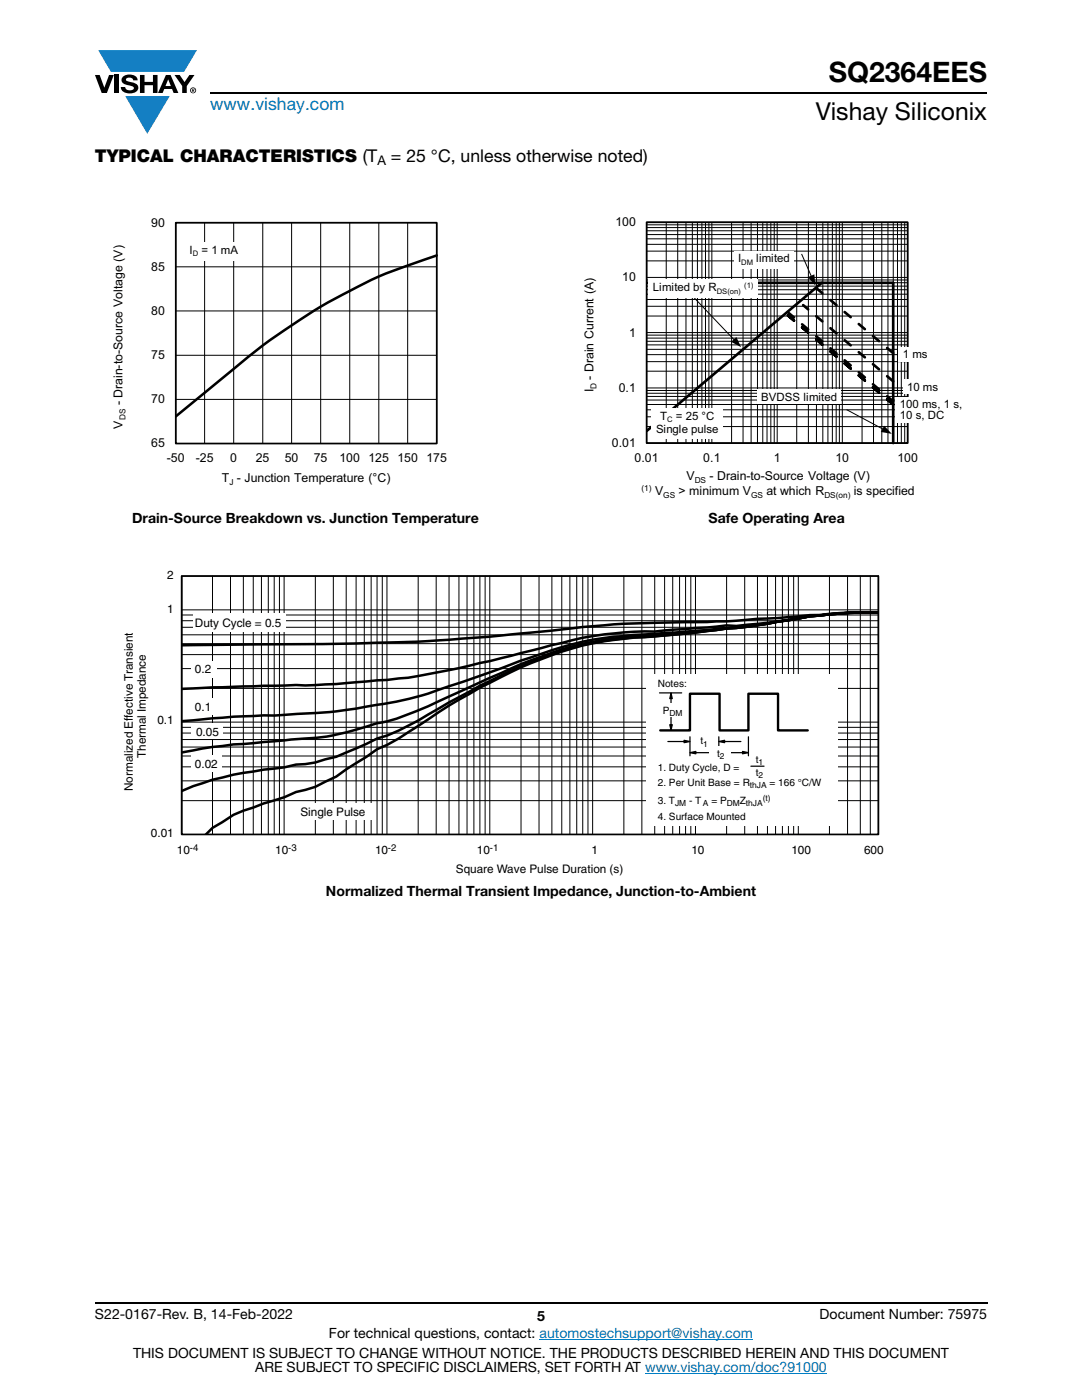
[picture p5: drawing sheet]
<svg xmlns="http://www.w3.org/2000/svg" width="216mm" height="279mm" viewBox="0 0 216 279" stroke-linecap="round" stroke-linejoin="round" font-family="sans-serif">
<g fill="#147fc3">
<path d="M19.6 10h19.7l-2.6 4.3h-1.1h-13.5z"/>
<path d="M25 19.2h8.9l-4.5 7.5z"/>
</g>
<g fill="#000">
<path d="M18.9 15h1l.9 2.5 1-2.5h.9l-1.4 3.6h-1zM22.9 15h.9v3.6h-.9zM24.6 15.3a2.1 2.1 0 0 1 2.8 .3l.1 .4h-.9a.79 .79 0 0 0-.7-.5 .79 .79 0 0 0-.8 .4l.3 .3 1 .2a1.08 1.08 0 0 1 1.2 1 1.08 1.08 0 0 1-1.1 1.2 1.73 1.73 0 0 1-2.4-1.2h.9a.96 .96 0 0 0 .8 .6 .96 .96 0 0 0 .9-.4 1.31 1.31 0 0 0-1.2-.6 1.03 1.03 0 0 1-1.1-.6 1.03 1.03 0 0 1 .2-1.1zM27.9 15h.9v1.3h1.7v-1.3h.9v3.6h-.9v-1.6h-1.7v1.6h-.9zM34.8 15h1.1l.9 1.4 1-1.4h1l-1.5 2.2v1.4h-.9v-1.4z"/>
<path d="M33.6 15.9l.5 1.3h-1.1zM33.1 15l-1.6 3.6h1l.3-.8h1.5l.3 .8h1l-1.6-3.6z"/>
<path d="M38.4 17.8h.2v.2h-.2zM38.3 17.7v.7h.1v-.3l.4 .3-.2-.3 .2-.2-.1-.2z"/>
<path d="M38.1 18a.46 .46 0 0 1 .9 0 .46 .46 0 0 1-.9 0zM37.9 18a.6 .6 0 0 0 1.2 0 .6 .6 0 0 0-1.2 0z"/>
</g>
<path d="M42 18.6h155M18.9 260h178.1" fill="none" stroke="#000" stroke-width=".36"/>
<path d="M107.7 267.3h42.6M128.7 274h36.3" fill="none" stroke="#007ec4" stroke-width=".2"/>
<g fill="none" stroke="#000" stroke-width=".2">
<path d="M35.1 44.4h52v44.1h-52zM35.1 53.3h52M40.8 44.4v44.1M46.6 44.4v44.1M52.4 44.4v44.1M58.2 44.4v44.1M64 44.4v44.1M69.8 44.4v44.1M75.6 44.4v44.1M81.3 44.4v44.1M35.1 79.7h52M35.1 70.9h52"/>
<path d="M35.1 62.1h52"/>
</g>
<path d="M35.1 44.4h52v44.1h-52z" fill="none" stroke="#000" stroke-width=".34"/>
<path d="M87.1 51l-1.7 .6a103.1 103.1 0 0 0-27.2 13.3 200.1 200.1 0 0 0-18 14l-5.1 4.2" fill="none" stroke="#000" stroke-width=".51"/>
<path d="M37 48.3h11.2v3.8h-11.2z" fill="#fff"/>
<g fill="none" stroke="#000" stroke-width=".2">
<path d="M129 44.4v44M129 59.8h52.1M129 58.7h52.1M129 57.8h52.1M129 57.1h52.1M129 56.4h52.1M129 55.9h52.1M129 52.1h52.1M129 50.1h52.1M129 48.8h52.1M129 47.7h52.1M129 46.8h52.1"/>
<path d="M129 46.1h52.1M129 45.4h52.1M129 44.9h52.1M129 44.4h52.1v44h-52.1M129 55.4h52.1M132.9 44.4v44M135.2 44.4v44M136.9 44.4v44M138.1 44.4v44M139.2 44.4v44M140.1 44.4v44M140.8 44.4v44"/>
<path d="M141.5 44.4v44M142 44.4v44M146 44.4v44M148.3 44.4v44M149.9 44.4v44M151.1 44.4v44M152.2 44.4v44M153 44.4v44M153.8 44.4v44M154.5 44.4v44M155.1 44.4v44M159 44.4v44"/>
<path d="M161.3 44.4v44M162.9 44.4v44M164.2 44.4v44M165.2 44.4v44M166.1 44.4v44M166.9 44.4v44M167.5 44.4v44M168.1 44.4v44M172 44.4v44M174.3 44.4v44M176 44.4v44M177.2 44.4v44"/>
<path d="M178.2 44.4v44M179.1 44.4v44M179.8 44.4v44M180.5 44.4v44M129 79.8h52.1M129 79.1h52.1M129 78.5h52.1M129 77.9h52.1M129 74.1h52.1M129 72.2h52.1M129 70.8h52.1M129 69.7h52.1"/>
<path d="M129 68.8h52.1M129 68.1h52.1M129 67.5h52.1M129 66.9h52.1M129 63.1h52.1M129 61.1h52.1M129 77.4h52.1M129 66.4h52.1M129 85.1h52.1M129 83.2h52.1M129 81.8h52.1M129 80.7h52.1"/>
</g>
<path d="M129 44.4h52.1v44h-52.1z" fill="none" stroke="#000" stroke-width=".35"/>
<path d="M129 56.4h49.2v32M164 56.4l-35 29.6" fill="none" stroke="#000" stroke-width=".53"/>
<path d="M178.2 76.1l-17.9-15.2M178.2 70.5l-15.3-13M178.2 80.7l-21.9-18.5M178.2 80.1l-20.8-17.6" fill="none" stroke="#000" stroke-width=".53" stroke-dasharray="1.6 2.1"/>
<g fill="#fff">
<path d="M129.9 81.5h14.3v6.2h-14.3z"/>
<path d="M178.7 79.2h7.4v5.1h-7.4z"/>
<path d="M180.2 75.7h7.7v2.9h-7.7z"/>
</g>
<path d="M168.9 81.8l7.5 3.9" fill="none" stroke="#000" stroke-width=".2"/>
<path d="M176.4 85l1.6 1.6-2.2-.4z" fill="#000"/>
<path d="M179.3 69.2h6.5v2.9h-6.5z" fill="#fff"/>
<path d="M137.1 58l9.6 10M159.9 50.7l2.1 4.7" fill="none" stroke="#000" stroke-width=".2"/>
<path d="M161.2 55.3l1.3-.5 .2 2.2zM145.9 68.2l1-.9 1 2z" fill="#000"/>
<g fill="#fff">
<path d="M151.1 77.7h16.6v2.9h-16.6z"/>
<path d="M129.5 55.8h21.7v3.6h-21.7z"/>
<path d="M146.5 50.1h11.8v3.4h-11.8z"/>
</g>
<path d="M175.3 122.2a76.8 76.8 0 0 0-11.8 .5l-12.4 .8a182.7 182.7 0 0 1-18.8 .8l-3.4 .1a220.7 220.7 0 0 0-20.8 1.6l-4.2 .4a385.7 385.7 0 0 1-41.2 2.1l-26.5 .3M175.3 122.2a119.3 119.3 0 0 0-20.1 1.8l-8.3 .9-2-.1-14.3 1.2a69.5 69.5 0 0 0-18.5 2.3l-12 3a208.7 208.7 0 0 1-18.7 4l-6.1 .5a121.3 121.3 0 0 1-16.2 .9l-22.9 .8M175.3 122.2a114.9 114.9 0 0 0-22.2 2.2 49.2 49.2 0 0 1-8.2 .9l-3.8 .4-12.5 .9a66.6 66.6 0 0 0-18.5 3.2l-6.2 2a288 288 0 0 1-21.5 7.5l-1 .2a126 126 0 0 1-23.6 3.1l-1.1 .1a203.4 203.4 0 0 0-18.1 1.1l-2.4 .1M175.3 122.2a110.9 110.9 0 0 0-22.2 2.3l-4 .6-10.3 1.1-8.2 .6a72.6 72.6 0 0 0-18.5 2.8 149.7 149.7 0 0 0-16.8 6.8l-7.7 3.5a55.6 55.6 0 0 1-11.3 4.3l-1 .1a51.3 51.3 0 0 1-13.4 3l-9.3 .8a136 136 0 0 0-16.4 2.1M175.3 122.2a110.9 110.9 0 0 0-22.2 2.3l-4 .6-4.2 .3a181.3 181.3 0 0 1-18.5 1.8 62 62 0 0 0-20.5 4.9 160 160 0 0 0-22.5 11.7 36.9 36.9 0 0 1-8.1 3.6l-2.2 1-6 2.6-4.2 1.2-2 .3-1.8 .1-2.4 .5-2 .3a64.1 64.1 0 0 0-16.1 3.5l-2.4 1M175.3 122.2a110.7 110.7 0 0 0-22.2 2.3l-4 .6-18.5 1.9a64.1 64.1 0 0 0-24.7 5.4 148 148 0 0 0-24.5 13.7l-4.2 2.6-1.9 .8-8.2 5.5-4.2 2-3.8 1.1-2.4 1-4.1 1.2-6 2.3-4.2 2.6-1.2 1.2" fill="none" stroke="#000" stroke-width=".5"/>
<g fill="none" stroke="#000" stroke-width=".2">
<path d="M36.2 115v51.5M36.3 115h139v51.5h-139zM42.4 115v51.5M46 115v51.5M48.6 115v51.5M50.5 115v51.5M52.2 115v51.5M53.5 115v51.5M54.7 115v51.5M55.8 115v51.5M56.7 115v51.5M62.9 115v51.5"/>
<path d="M66.5 115v51.5M69.1 115v51.5M71.1 115v51.5M72.7 115v51.5M74.1 115v51.5M75.2 115v51.5M76.3 115v51.5M77.2 115v51.5M83.4 115v51.5M87 115v51.5M89.6 115v51.5M91.6 115v51.5"/>
<path d="M93.2 115v51.5M94.6 115v51.5M95.8 115v51.5M96.8 115v51.5M97.7 115v51.5M104 115v51.5M107.6 115v51.5M110.1 115v51.5M112.1 115v51.5M113.7 115v51.5M115.1 115v51.5M116.3 115v51.5"/>
<path d="M117.3 115v51.5M118.3 115v51.5M124.5 115v51.5M128.1 115v51.5M130.6 115v51.5M132.6 115v51.5M134.2 115v51.5M135.6 115v51.5M136.8 115v51.5M137.8 115v51.5M138.8 115v51.5M145 115v51.5"/>
<path d="M148.6 115v51.5M151.1 115v51.5M153.1 115v51.5M154.8 115v51.5M156.1 115v51.5M157.3 115v51.5M158.4 115v51.5M159.3 115v51.5M165.5 115v51.5M169.1 115v51.5M171.7 115v51.5M173.7 115v51.5"/>
<path d="M175.3 115v51.5M36.3 137.4h139M36.3 133.4h139M36.3 130.6h139M36.3 128.5h139M36.3 122.7h139M36.3 121.7h139M36.3 125.2h139M36.3 123.9h139M36.3 126.7h139M36.3 159.8h139M36.3 155.8h139"/>
<path d="M36.3 153h139M36.3 150.9h139M36.3 149.1h139M36.3 147.6h139M36.3 146.3h139M36.3 145.2h139M36.3 144.1h139"/>
</g>
<g fill="#fff">
<path d="M38.2 132h5.1v3.2h-5.1z"/>
<path d="M37.3 139.4h6.7v3.2h-6.7z"/>
<path d="M38.2 144.4h6.3v3h-6.3z"/>
<path d="M38.1 150.7h6.1v3.4h-6.1z"/>
<path d="M58.3 160.4h16.8v3.2h-16.8z"/>
<path d="M38.5 122.4h18.5v3.7h-18.5z"/>
<path d="M129 134.6h38.1v30.2h-38.1z"/>
</g>
<g fill="none" stroke="#000" stroke-width=".25">
<path d="M131.6 138.3h4.4M133.3 148h3.5M136.5 147.7l1.2 .3-1.2 .2zM137.7 150.2l1.1-.2v.4zM137.7 147v3.8M138.5 150.2h3.6M143.4 148l1.2-.3v.5zM143.4 147v1.9M144.3 148h3.5M144.9 150.2h3.6M148.2 150l1.1 .2-1.1 .2zM149.3 147v3.8"/>
<path d="M149.8 152.9h2.7"/>
</g>
<path d="M136.5 147.7l1.2 .3-1.2 .2zM137.7 150.2l1.1-.2v.4zM143.4 148l1.2-.3v.5zM148.2 150l1.1 .2-1.1 .2z" fill="#000"/>
<g fill="#fff">
<path d="M138.2 146.4h4.2v2.8h-4.2z"/>
<path d="M141.5 148.9h4.2v2.8h-4.2z"/>
</g>
<path d="M133.9 138.3l.2 1.1h-.5zM133.6 144.6h.5l-.2 1.2z" fill="#000"/>
<path d="M133.9 139.1v5.8M133.9 138.3l.2 1.1h-.5zM133.6 144.6h.5l-.2 1.2z" fill="none" stroke="#000" stroke-width=".25"/>
<path d="M130.6 140.4h6.7v2.7h-6.7z" fill="#fff"/>
<path d="M131.7 145.8h6v-7.4h5.9v7.4h5.7v-7.4h5.9v7.4h6" fill="none" stroke="#000" stroke-width=".47"/>
<path d="M36.3 115h139v51.5h-139z" fill="none" stroke="#000" stroke-width=".34"/>
<text font-size="5.6" x="165.4" y="16.4">SQ2364EES</text>
<text font-size="4.9" x="162.8" y="24">Vishay Siliconix</text>
<text font-size="3.5" fill="#007ec4" x="42" y="21.9">www.vishay.com</text>
<g font-size="3.5">
<text x="18.9" y="32.3">TYPICAL CHARACTERISTICS (T</text>
<text x="78" y="32.3">= 25 °C, unless otherwise noted)</text>
</g>
<g font-size="2.8">
<text x="26.4" y="104.5">Drain-Source Breakdown vs. Junction Temperature</text>
<text x="141.4" y="104.5">Safe Operating Area</text>
<text x="65" y="178.8">Normalized Thermal Transient Impedance, Junction-to-Ambient</text>
<text x="18.9" y="263.3">S22-0167-Rev. B, 14-Feb-2022</text>
<text x="107.2" y="263.6">5</text>
<text x="163.6" y="263.3">Document Number: 75975</text>
<text x="65.6" y="267.1">For technical questions, contact: automostechsupport@vishay.com</text>
<text x="26.5" y="271">THIS DOCUMENT IS SUBJECT TO CHANGE WITHOUT NOTICE. THE PRODUCTS DESCRIBED HEREIN AND THIS DOCUMENT</text>
<text x="50.9" y="273.8">ARE SUBJECT TO SPECIFIC DISCLAIMERS, SET FORTH AT www.vishay.com/doc?91000</text>
</g>
<text font-size="2.6" x="75.3" y="33">A</text>
<g font-size="2.5">
<text x="30.2" y="45.2">90</text>
<text x="122.8" y="45.1">100</text>
<text x="30.2" y="54">85</text>
<text x="124.2" y="56.2">10</text>
<text x="30.2" y="62.8">80</text>
<text x="30.2" y="71.7">75</text>
<text x="125.5" y="67.2">1</text>
<text x="118.4" y="75.8" transform="rotate(-90 118.4 75.8)">- Drain Current (A)</text>
<text x="24.4" y="80.9" transform="rotate(-90 24.4 80.9)">- Drain-to-Source Voltage (V)</text>
<text x="30.2" y="80.5">70</text>
<text x="118.4" y="78.3" transform="rotate(-90 118.4 78.3)">I</text>
<text x="123.5" y="78.2">0.1</text>
<text x="24.4" y="85.5" transform="rotate(-90 24.4 85.5)">V</text>
<text x="30.2" y="89.3">65</text>
<text x="122.1" y="89.2">0.01</text>
<text x="33.3" y="92.2">-50</text>
<text x="39.1" y="92.2">-25</text>
<text x="45.9" y="92.2">0</text>
<text x="51" y="92.2">25</text>
<text x="56.8" y="92.2">50</text>
<text x="62.6" y="92.2">75</text>
<text x="67.7" y="92.2">100 125 150 175</text>
<text x="126.6" y="92.2">0.01</text>
<text x="137" y="95.9">V</text>
<text x="140.3" y="92.2">0.1</text>
<text x="141.6" y="95.9">- Drain-to-Source Voltage (V)</text>
<text x="154.4" y="92.2">1</text>
<text x="166.7" y="92.2">10</text>
<text x="179.1" y="92.2">100</text>
<text x="44.3" y="96.1">T - Junction Temperature (°C)</text>
<text x="130.7" y="98.7">V</text>
<text x="135.4" y="98.7">&gt; minimum V</text>
<text x="152.9" y="98.7">at which R</text>
<text x="170.4" y="98.7">is specified</text>
</g>
<g font-size="2.3">
<text x="37.8" y="50.6">I</text>
<text x="40.2" y="50.6">= 1 mA</text>
<text x="147.3" y="52.4">I</text>
<text x="150.9" y="52.4">limited</text>
<text x="130.3" y="58.1">Limited by R</text>
<text x="180.1" y="71.5">1 ms</text>
<text x="181" y="77.9">10 ms</text>
<text x="131.7" y="83.7">T</text>
<text x="134.8" y="83.7">= 25 °C</text>
<text x="151.9" y="79.9">BVDSS limited</text>
<text x="179.5" y="81.5">100 ms, 1 s,</text>
<text x="179.5" y="83.6">10 s, DC</text>
<text x="130.9" y="86.4">Single pulse</text>
<text x="33.4" y="115.6">2</text>
<text x="33.4" y="122.4">1</text>
<text x="38.9" y="125.1">Duty Cycle = 0.5</text>
<text x="38.9" y="134.4">0.2</text>
<text x="38.9" y="141.8">0.1</text>
<text x="31.4" y="144.5">0.1</text>
<text x="39.1" y="146.8">0.05</text>
<text x="29.1" y="151.3" transform="rotate(-90 29.1 151.3)">Thermal Impedance</text>
<text x="38.9" y="153.2">0.02</text>
<text x="26.5" y="157.9" transform="rotate(-90 26.5 157.9)">Normalized Effective Transient</text>
<text x="30.1" y="167.1">0.01</text>
<text x="60" y="162.8">Single Pulse</text>
<text x="35.3" y="170.4">10</text>
<text x="54.9" y="170.4">10</text>
<text x="74.8" y="170.4">10</text>
<text x="95.2" y="170.4">10</text>
<text x="118" y="170.4">1</text>
<text x="138" y="170.4">10</text>
<text x="157.9" y="170.4">100</text>
<text x="172.4" y="170.4">600</text>
<text x="91" y="174.2">Square Wave Pulse Duration (s)</text>
</g>
<g font-size="2">
<text x="131.3" y="137.1">N</text>
<text x="132.7" y="137.1">otes:</text>
<text x="132.2" y="142.5">P</text>
<text x="139.8" y="148.6">t</text>
<text x="131.3" y="153.8">1. Duty Cycle, D =</text>
<text x="143.1" y="151.1">t</text>
<text x="150.8" y="152.2">t</text>
<text x="150.8" y="154.9">t</text>
<text x="131.3" y="156.9">2. Per Unit Base = R</text>
<text x="131.3" y="160.5">3. T</text>
<text x="137.5" y="160.5">- T</text>
<text x="141.9" y="160.5">= P</text>
<text x="147.6" y="160.5">Z</text>
<text x="153.5" y="156.9">= 166 °C/W</text>
<text x="131.3" y="163.6">4. Surface Mounted</text>
</g>
<g font-size="1.9">
<text x="37.9" y="169.7">-4</text>
<text x="57.5" y="169.7">-3</text>
<text x="77.4" y="169.7">-2</text>
<text x="97.7" y="169.7">-1</text>
</g>
<g font-size="1.7">
<text x="119" y="77.7" transform="rotate(-90 119 77.7)">D</text>
<text x="25" y="83.9" transform="rotate(-90 25 83.9)">DS</text>
<text x="45.8" y="96.7">J</text>
<text x="128" y="97.9">(1)</text>
<text x="132.4" y="99.3">GS</text>
<text x="138.6" y="96.5">DS</text>
<text x="149.9" y="99.3">GS</text>
<text x="164.5" y="99.3">DS(on)</text>
<text x="133.6" y="143">DM</text>
<text x="140.3" y="149">1</text>
<text x="143.6" y="151.5">2</text>
<text x="151.3" y="152.6">1</text>
<text x="151.3" y="155.3">2</text>
<text x="134.7" y="160.9">JM</text>
<text x="140.3" y="160.9">A</text>
<text x="145" y="160.9">DM</text>
<text x="148.8" y="160.9">thJA</text>
<text x="149.6" y="157.4">thJA</text>
<text x="152.2" y="159.9">(t)</text>
</g>
<g font-size="1.5">
<text x="38.5" y="51.2">D</text>
<text x="147.9" y="52.9">DM</text>
<text x="143" y="58.6">DS(on)</text>
<text x="148.5" y="57.4">(1)</text>
<text x="133.1" y="84.3">C</text>
</g>
</svg>
